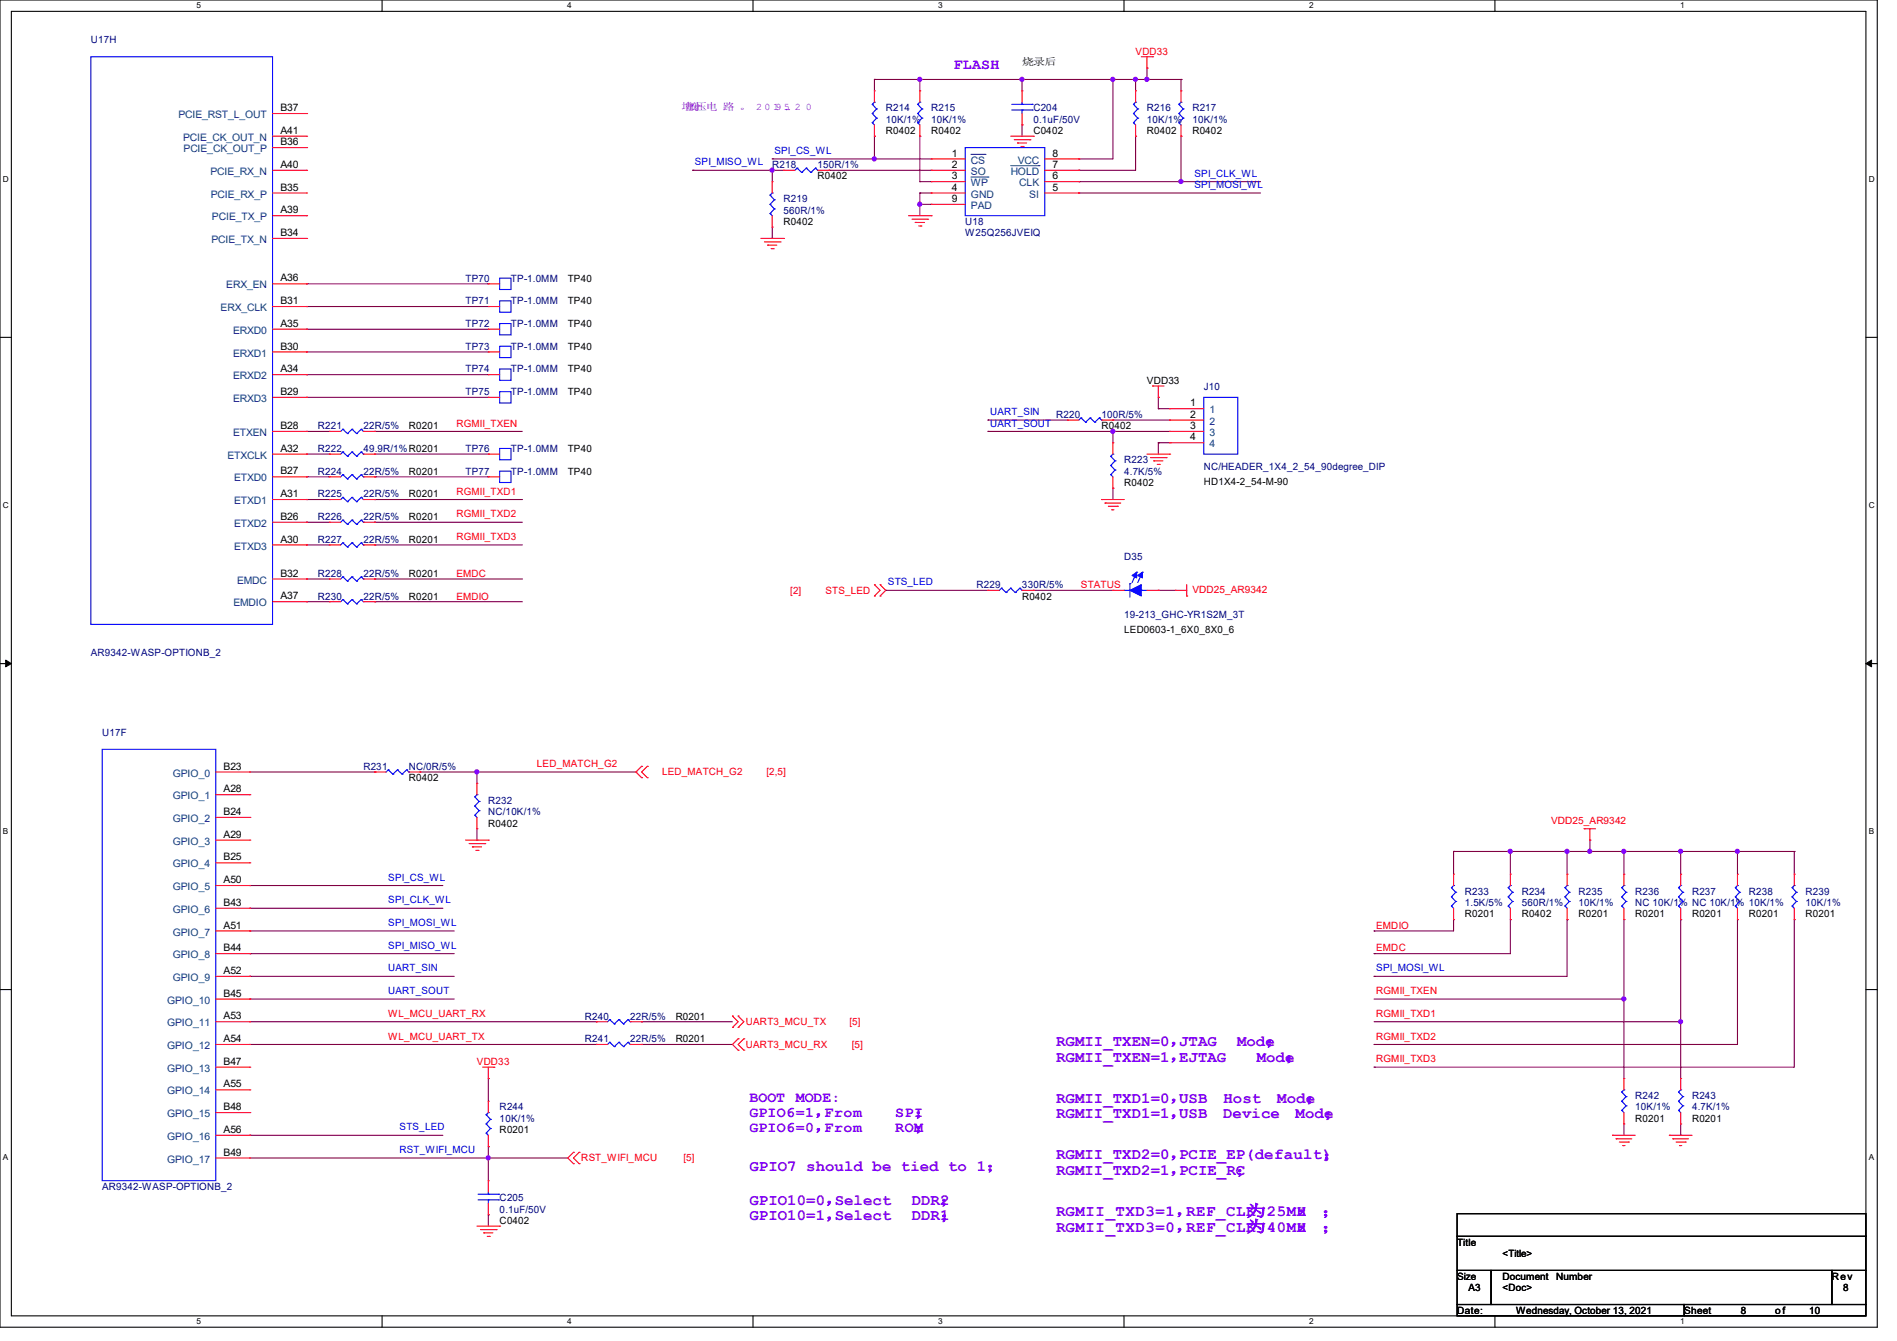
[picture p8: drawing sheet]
<svg xmlns="http://www.w3.org/2000/svg" width="297mm" height="210mm" viewBox="0 0 297 210" stroke-linecap="round" stroke-linejoin="round" font-family="sans-serif">
<path d="M0 0h293.9v207.9h-293.9zM1.8 1.8h290.3v204.3h-290.3z" fill="none" stroke="#000" stroke-width=".17"/>
<g fill="#fff">
<path d="M30.8 .2h.7v1.4h-.7z"/>
<path d="M30.8 206.2h.7v1.4h-.7z"/>
</g>
<path d="M59.8 0v1.8M59.8 206.1v1.8" fill="none" stroke="#000" stroke-width=".17"/>
<g fill="#fff">
<path d="M88.8 .2h.7v1.4h-.7z"/>
<path d="M88.8 206.2h.7v1.4h-.7z"/>
</g>
<path d="M117.9 0v1.8M117.9 206.1v1.8" fill="none" stroke="#000" stroke-width=".17"/>
<g fill="#fff">
<path d="M146.9 .2h.7v1.4h-.7z"/>
<path d="M146.9 206.2h.7v1.4h-.7z"/>
</g>
<path d="M176 0v1.8M176 206.1v1.8" fill="none" stroke="#000" stroke-width=".17"/>
<g fill="#fff">
<path d="M205 .2h.7v1.4h-.7z"/>
<path d="M205 206.2h.7v1.4h-.7z"/>
</g>
<path d="M234.1 0v1.8M234.1 206.1v1.8" fill="none" stroke="#000" stroke-width=".17"/>
<g fill="#fff">
<path d="M263.1 .2h.6v1.4h-.6z"/>
<path d="M263.1 206.2h.6v1.4h-.6z"/>
<path d="M.5 27.3h.9v1.4h-.9z"/>
<path d="M292.6 27.3h.9v1.4h-.9z"/>
<path d="M.5 78.4h.9v1.4h-.9z"/>
<path d="M292.6 78.4h.9v1.4h-.9z"/>
</g>
<path d="M0 52.8h1.8M292.1 52.8h1.8" fill="none" stroke="#000" stroke-width=".17"/>
<g fill="#fff">
<path d="M.5 129.5h.8v1.4h-.8z"/>
<path d="M292.6 129.5h.8v1.4h-.8z"/>
</g>
<path d="M0 103.9h1.8M292.1 103.9h1.8" fill="none" stroke="#000" stroke-width=".17"/>
<path d="M.9 103.4l.9 .5-.9 .5zM292.1 103.9l.9-.5v1z" fill="#000" stroke="#000" stroke-width=".16"/>
<g fill="#fff">
<path d="M.5 180.5h.8v1.4h-.8z"/>
<path d="M292.6 180.5h.8v1.4h-.8z"/>
</g>
<path d="M0 155h1.8M292.1 155h1.8M228.1 190.1h64v3.5h-64zM228.1 193.6h64v5.4h-64zM228.1 199h5.4v5.3h-5.4zM233.5 199h53.3v5.3h-53.3zM286.8 199h5.3v5.3h-5.3zM228.1 204.3h35.6v1.8h-35.6zM263.7 204.3h28.4v1.8h-28.4z" fill="none" stroke="#000" stroke-width=".17"/>
<g fill="none" stroke="#800040" stroke-width=".17">
<path d="M136.9 12.4h.1M136.9 12.4h48M136.9 12.4v1.8M144 12.4h.1M144 12.4v1.8M160 12.4h.1M160 19.6h.1M160 12.4v1.8M160 19.6v1.7M174.2 12.4h.1M174.2 12.4v12.5h-5.3M177.8 12.4h.1"/>
<path d="M177.8 12.4v1.8M179.6 10.7h.1M179.6 10.7v1.7M184.9 12.4h.1M184.9 12.4v1.8M108.5 26.7h.1M108.5 26.7h14.2M120.9 24.9h.1M120.9 26.7h.1M120.9 37.3h.1M120.9 24.9h24.9M120.9 26.7v1.7"/>
<path d="M120.9 35.6v1.7M129.8 26.7h.1M129.8 26.7h16M136.9 21.3h.1M136.9 24.9h.1M136.9 21.3v3.6M144 21.3h.1M144 32h.1M144 30.2h.1M144 28.4h.1M144 21.3v7.1M144 30.2v3.6"/>
<path d="M144 28.4h1.8M144 30.2h1.8M144 32h1.8M168.9 24.9h.1M168.9 26.7h.1M168.9 30.2h.1M168.9 28.4h.1M168.9 28.4h28.5M168.9 30.2h28.5M177.8 21.3h.1M177.8 21.3v5.4h-8.9M184.9 28.4h.1"/>
<path d="M184.9 21.3h.1M184.9 21.3v7.1M48 48h.1M48 51.6h.1M48 55.1h.1M48 58.7h.1M48 44.4h.1M48 48h28.5M48 51.6h28.5M48 55.1h28.5M48 58.7h28.5M48 44.4h28.5"/>
<path d="M48 67.6h.1M48 74.7h.1M48 78.2h.1M48 62.2h.1M48 71.1h.1M48 67.6h3.6M48 71.1h3.6M48 74.7h3.6M48 78.2h3.6M48 62.2h28.5M58.7 71.1h.1M58.7 78.2h.1"/>
<path d="M58.7 74.7h.1M58.7 67.6h.1M58.7 67.6h23.1M58.7 71.1h17.8M58.7 74.7h17.8M58.7 78.2h23.1M154.7 65.8h.1M154.7 67.6h.1M154.7 67.6h28.4M154.7 65.8h12.4M174.2 67.6h.1M174.2 65.8h.1"/>
<path d="M174.2 76.5h.1M174.2 65.8h8.9M174.2 67.6v1.7M174.2 76.5v1.7M181.4 69.3h.1M181.4 64h.1M181.4 62.2h.1M181.4 62.2v1.8M181.4 69.3v1.8M181.4 64h1.7M181.4 69.3h1.7M48 81.8h.1"/>
<path d="M48 85.3h.1M48 90.7h.1M48 94.2h.1M48 81.8h3.6M48 85.3h3.6M48 90.7h3.6M48 94.2h3.6M58.7 81.8h.1M58.7 85.3h.1M58.7 90.7h.1M58.7 94.2h.1M58.7 81.8h23.1"/>
<path d="M58.7 85.3h23.1M58.7 90.7h23.1M58.7 94.2h23.1M138.7 92.5h.1M138.7 92.5h16M161.8 92.5h.1M161.8 92.5h12.4M181.4 92.5h.1M181.4 92.5h2.6M39.1 138.7h.1M39.1 138.7h30.2M39.1 120.9h19.6"/>
<path d="M58.7 120.9h.1M65.8 120.9h33.8M74.7 120.9h.1M74.7 131.6h.1M74.7 120.9v1.8M74.7 129.8v1.8M99.6 120.9h.1M227.6 133.3h.1M227.6 133.3h53.3M227.6 133.3v3.6M236.5 133.3h.1M236.5 133.3v3.6"/>
<path d="M245.4 133.3h.1M245.4 133.3v3.6M248.9 131.6h.1M248.9 133.3h.1M248.9 131.6v1.7M254.3 133.3h.1M254.3 133.3v3.6M263.1 133.3h.1M263.1 133.3v3.6M272 133.3h.1M272 133.3v3.6M280.9 133.3h.1"/>
<path d="M280.9 133.3v3.6M39.1 145.8h.1M39.1 142.2h.1M39.1 152.9h.1M39.1 149.4h.1M39.1 156.5h.1M39.1 145.8h32M39.1 142.2h30.2M39.1 152.9h32M39.1 149.4h32M39.1 156.5h32M215.1 152.9h.1"/>
<path d="M215.1 149.4h.1M215.1 145.8h.1M215.1 156.5h39.2M227.6 144h.1M227.6 144v1.8h-12.5M236.5 144h.1M236.5 144v5.4h-21.4M245.4 144h.1M245.4 144v8.9h-30.3M254.3 144h.1M254.3 156.5h.1M254.3 144v24.9"/>
<path d="M263.1 144h.1M263.1 144v24.9M272 144h.1M272 144v19.6h-56.9M280.9 144h.1M280.9 144v23.1h-65.8M39.1 177.8h.1M39.1 177.8h30.2M39.1 163.6h54.2M39.1 160h54.2M76.5 179.6h.1M76.5 168.9h.1"/>
<path d="M76.5 168.9v3.6M76.5 179.6v5.3M93.3 160h.1M93.3 163.6h.1M100.5 160h.1M100.5 163.6h.1M100.5 163.6h14.2M100.5 160h14.2M215.1 163.6h.1M215.1 167.1h.1M215.1 160h48M254.3 177.8h.1"/>
<path d="M254.3 176v1.8M263.1 160h.1M263.1 177.8h.1M263.1 176v1.8M39.1 181.4h49.8M76.5 190.2h.1M76.5 181.4h.1M76.5 190.2v1.8"/>
</g>
<g fill="#f0f" stroke="#f0f" stroke-width=".17">
<circle cx="160" cy="12.4" r=".32"/>
<circle cx="144" cy="12.4" r=".32"/>
<circle cx="174.2" cy="12.4" r=".32"/>
<circle cx="177.8" cy="12.4" r=".32"/>
<circle cx="184.9" cy="28.4" r=".32"/>
<circle cx="136.9" cy="24.9" r=".32"/>
<circle cx="248.9" cy="133.3" r=".32"/>
<circle cx="263.1" cy="160" r=".32"/>
<circle cx="272" cy="133.3" r=".32"/>
<circle cx="254.2" cy="156.4" r=".32"/>
<circle cx="174.2" cy="67.5" r=".32"/>
<circle cx="144" cy="32" r=".32"/>
<circle cx="120.9" cy="26.6" r=".32"/>
<circle cx="245.3" cy="133.3" r=".32"/>
<circle cx="236.5" cy="133.3" r=".32"/>
<circle cx="263.1" cy="133.3" r=".32"/>
<circle cx="254.2" cy="133.3" r=".32"/>
<circle cx="76.4" cy="181.3" r=".32"/>
<circle cx="179.6" cy="12.4" r=".32"/>
<circle cx="74.7" cy="120.9" r=".32"/>
</g>
<g fill="none" stroke="#f00" stroke-width=".17">
<path d="M42.7 17.8h5.3M48 17.8h.1M136.9 14.2h.1M136.9 14.2v1.8M136.9 19.6v1.7M144 14.2h.1M144 14.2v1.8M144 19.6v1.7M160 14.2h.1M160 19.6h.1M160 14.2v1.8M160 17.8v1.8"/>
<path d="M177.8 14.2h.1M177.8 14.2v1.8M177.8 19.6v1.7M178.7 8.9h1.8M179.6 10.7h.1M179.6 8.9v1.8M180.5 8.9h.1M184.9 14.2h.1M184.9 14.2v1.8M184.9 19.6v1.7M42.7 21.3h5.3M42.7 33.8h5.3"/>
<path d="M42.7 37.3h5.3M42.7 26.7h5.3M42.7 30.2h5.3M42.7 23.1h5.3M48 21.3h.1M48 33.8h.1M48 37.3h.1M48 26.7h.1M48 30.2h.1M48 23.1h.1M119.1 37.3h3.6M119.7 37.9h2.4"/>
<path d="M120.2 38.4h.1M120.2 38.4h1.4M120.7 38.9h.4M120.9 35.6h.1M120.9 28.4h.1M120.9 28.4v1.8M120.9 33.8v1.8M121.1 38.9h.1M122.1 37.9h.1M122.7 37.3h.1M122.7 26.7h.1M122.7 26.7h1.8"/>
<path d="M128 26.7h1.8M129.8 26.7h.1M136.9 21.3h.1M142.2 33.8h3.6M142.8 34.3h2.4M143.3 34.8h.1M143.3 34.8h1.4M143.8 35.4h.4M144 21.3h.1M144.2 35.4h.1M145.2 34.3h.1M145.8 33.8h.1"/>
<path d="M145.8 24.9h.1M145.8 26.7h.1M145.8 28.4h.1M145.8 30.2h.1M145.8 32h.1M145.8 24.9h5.3M145.8 26.7h5.3M145.8 28.4h5.3M145.8 30.2h5.3M145.8 32h5.3M158.2 21.3h3.6M158.8 21.9h2.4"/>
<path d="M159.3 22.4h.1M159.3 22.4h1.4M159.9 22.9h.3M160.2 22.9h.1M161.2 21.9h.1M161.8 21.3h.1M163.6 24.9h5.3M163.6 26.7h5.3M163.6 28.4h5.3M163.6 30.2h5.3M168.9 28.4h.1M168.9 26.7h.1"/>
<path d="M168.9 30.2h.1M168.9 24.9h.1M177.8 21.3h.1M184.9 21.3h.1M42.7 51.6h5.3M42.7 44.4h5.3M42.7 48h5.3M42.7 55.1h5.3M42.7 58.7h5.3M48 44.4h.1M48 48h.1M48 51.6h.1"/>
<path d="M48 55.1h.1M48 58.7h.1M76.5 51.6h.1M76.5 58.7h.1M76.5 44.4h.1M76.5 55.1h.1M76.5 48h.1M76.5 51.6h1.7M76.5 44.4h1.7M76.5 48h1.7M76.5 55.1h1.7M76.5 58.7h1.7"/>
<path d="M42.7 71.1h5.3M42.7 78.2h5.3M42.7 67.6h5.3M42.7 74.7h5.3M42.7 62.2h5.3M48 67.6h.1M48 62.2h.1M48 74.7h.1M48 78.2h.1M48 71.1h.1M51.6 67.6h.1M51.6 74.7h.1"/>
<path d="M51.6 78.2h.1M51.6 71.1h.1M51.6 71.1h1.7M51.6 78.2h1.7M51.6 67.6h1.7M51.6 74.7h1.7M56.9 71.1h1.8M56.9 78.2h1.8M56.9 67.6h1.8M56.9 74.7h1.8M58.7 67.6h.1M58.7 74.7h.1"/>
<path d="M58.7 78.2h.1M58.7 71.1h.1M76.5 62.2h.1M76.5 71.1h.1M76.5 74.7h.1M76.5 71.1h1.7M76.5 74.7h1.7M76.5 62.2h1.7M167.1 65.8h.1M167.1 65.8h1.8M172.5 78.2h.1M172.5 78.2h3.5"/>
<path d="M172.5 65.8h1.7M173 78.8h.1M173 78.8h2.5M173.5 79.3h1.5M174.1 79.8h.1M174.1 79.8h.3M174.2 65.8h.1M174.2 76.5h.1M174.2 69.3h.1M174.2 69.3v1.8M174.2 74.7v1.8M175 79.3h.1"/>
<path d="M179.6 71.1h3.5M180.1 71.7h2.5M180.5 60.5h.1M180.5 60.5h1.7M180.6 72.2h.1M180.6 72.2h1.5M181.2 72.7h.3M181.4 62.2h.1M181.4 60.5v1.7M181.5 72.7h.1M182.6 71.7h.1M183.1 71.1h.1"/>
<path d="M183.1 64h.1M183.1 65.8h.1M183.1 67.6h.1M183.1 69.3h.1M183.1 65.8h5.4M183.1 67.6h5.4M183.1 64h5.4M183.1 69.3h5.4M42.7 85.3h5.3M42.7 81.8h5.3M42.7 90.7h5.3M42.7 94.2h5.3"/>
<path d="M48 85.3h.1M48 81.8h.1M48 90.7h.1M48 94.2h.1M51.6 81.8h.1M51.6 94.2h.1M51.6 90.7h.1M51.6 85.3h.1M51.6 85.3h1.7M51.6 81.8h1.7M51.6 90.7h1.7M51.6 94.2h1.7"/>
<path d="M56.9 85.3h1.8M56.9 81.8h1.8M56.9 90.7h1.8M56.9 94.2h1.8M58.7 81.8h.1M58.7 94.2h.1M58.7 90.7h.1M58.7 85.3h.1M136.9 91.6h.1M136.9 93.3h.1M136.9 91.6l.9 .9-.9 .8M137.8 93.3h.1"/>
<path d="M137.8 91.6h.1M137.8 91.6l.9 .9-.9 .8M154.7 92.5h.1M154.7 92.5h1.8M160 92.5h1.8M161.8 92.5h.1M174.2 92.5h.1M174.2 92.5h1.8M179.6 92.5h1.8M181.4 92.5h.1M184 92.5h.1M184 92.5h1.8"/>
<path d="M185.8 93.3h.1M185.8 91.6v1.7M33.8 131.6h5.3M33.8 120.9h5.3M33.8 124.5h5.3M33.8 128h5.3M33.8 135.1h5.3M33.8 138.7h5.3M39.1 120.9h.1M39.1 124.5h.1M39.1 128h.1M39.1 131.6h.1"/>
<path d="M39.1 135.1h.1M39.1 138.7h.1M58.7 120.9h.1M58.7 120.9h1.8M64 120.9h1.8M65.8 120.9h.1M72.9 131.6h3.6M73.4 132.1h2.5M74 132.6h.1M74 132.6h1.4M74.5 133.2h.3M74.7 129.8h.1"/>
<path d="M74.7 122.7h.1M74.7 122.7v1.8M74.7 128v1.8M74.8 133.2h.1M75.9 132.1h.1M76.5 131.6h.1M100.5 121.8h.1M100.5 120h.1M100.5 120l-.9 .9 .9 .9M101.3 120h.1M101.3 121.8h.1M101.3 120l-.8 .9 .8 .9"/>
<path d="M227.6 136.9h.1M227.6 136.9v1.8M236.5 136.9h.1M236.5 136.9v1.8M245.4 136.9h.1M245.4 136.9v1.8M248 129.8h.1M248 129.8h1.8M248.9 131.6h.1M248.9 129.8v1.8M254.3 136.9h.1M254.3 136.9v1.8"/>
<path d="M263.1 136.9h.1M263.1 136.9v1.8M272 136.9h.1M272 136.9v1.8M280.9 136.9h.1M280.9 136.9v1.8M33.8 142.2h5.3M33.8 145.8h5.3M33.8 149.4h5.3M33.8 152.9h5.3M33.8 156.5h5.3M39.1 142.2h.1"/>
<path d="M39.1 145.8h.1M39.1 149.4h.1M39.1 152.9h.1M39.1 156.5h.1M114.7 159.1h.1M114.7 159.1l.9 .9-.9 .9M115.6 159.1h.1M115.6 159.1l.9 .9-.9 .9M227.6 144h.1M227.6 142.2v1.8M236.5 144h.1M236.5 142.2v1.8"/>
<path d="M245.4 144h.1M245.4 142.2v1.8M254.3 144h.1M254.3 142.2v1.8M263.1 144h.1M263.1 142.2v1.8M272 144h.1M272 142.2v1.8M280.9 144h.1M280.9 142.2v1.8M33.8 177.8h5.3M33.8 167.1h5.3"/>
<path d="M33.8 160h5.3M33.8 163.6h5.3M33.8 170.7h5.3M33.8 174.2h5.3M39.1 160h.1M39.1 163.6h.1M39.1 167.1h.1M39.1 170.7h.1M39.1 174.2h.1M39.1 177.8h.1M75.6 167.1h1.7M76.5 168.9h.1"/>
<path d="M76.5 179.6h.1M76.5 172.5h.1M76.5 167.1v1.8M76.5 172.5v1.7M76.5 177.8v1.8M77.3 167.1h.1M93.3 160h.1M93.3 163.6h.1M93.3 160h1.8M93.3 163.6h1.8M98.7 160h1.8M98.7 163.6h1.8"/>
<path d="M100.5 160h.1M100.5 163.6h.1M114.7 160.9h.1M115.6 160.9h.1M115.6 162.7h.1M115.6 164.5h.1M115.6 162.7l-.9 .9 .9 .9M116.5 164.5h.1M116.5 162.7h.1M116.5 162.7l-.9 .9 .9 .9M252.5 177.8h.1M252.5 177.8h3.5"/>
<path d="M253 178.4h.1M253 178.4h2.5M253.5 178.9h1.5M254.1 179.4h.1M254.1 179.4h.3M254.3 176h.1M254.3 168.9h.1M254.3 168.9v1.8M254.3 174.2v1.8M255 178.9h.1M261.4 177.8h.1M261.4 177.8h3.5"/>
<path d="M261.9 178.4h.1M261.9 178.4h2.5M262.4 178.9h1.5M263 179.4h.1M263 179.4h.3M263.1 176h.1M263.1 168.9h.1M263.1 168.9v1.8M263.1 174.2v1.8M263.9 178.9h.1M33.8 181.4h5.3M39.1 181.4h.1"/>
<path d="M74.7 192h3.5M75.2 192.6h2.5M75.7 193.1h.1M75.7 193.1h1.5M76.3 193.6h.3M76.5 184.9h.1M76.5 190.2h.1M76.5 184.9v1.8M76.5 188.5v1.7M76.6 193.6h.1M77.7 192.6h.1M78.2 192h.1"/>
<path d="M89.8 180.5h.1M89.8 182.2h.1M89.8 180.5l-.9 .9 .9 .8M90.7 182.2h.1M90.7 180.5h.1M90.7 180.5l-.9 .9 .9 .8"/>
</g>
<g fill="none" stroke="#00f" stroke-width=".17">
<path d="M14.2 8.9h28.5v88.9h-28.5zM136.6 19.2h.1M136.6 17.8h.1M136.6 16.3h.1M136.6 19.2l.3 .4M136.6 17.8l.6 .7M136.6 16.3l.6 .8M136.9 16h.1M136.9 16l-.3 .3M137.2 18.5h.1M137.2 17.1h.1M137.2 18.5l-.6 .7"/>
<path d="M137.2 17.1l-.6 .7M143.7 19.2h.1M143.7 17.8h.1M143.7 16.3h.1M143.7 19.2l.3 .4M143.7 17.8l.7 .7M143.7 16.3l.7 .8M144 16h.1M144 16l-.3 .3M144.4 18.5h.1M144.4 17.1h.1M144.4 18.5l-.7 .7"/>
<path d="M144.4 17.1l-.7 .7M158.4 17.2h3.2M158.4 16.3h3.2M160 16.3h.1M160 17.2h.1M160 16v.3M160 17.2v.6M161.6 17.2h.1M161.6 16.3h.1M177.5 19.2h.1M177.5 17.8h.1M177.5 16.3h.1"/>
<path d="M177.5 19.2l.3 .4M177.5 17.8l.6 .7M177.5 16.3l.6 .8M177.8 16h.1M177.8 16l-.3 .3M178.1 18.5h.1M178.1 17.1h.1M178.1 18.5l-.6 .7M178.1 17.1l-.6 .7M184.6 19.2h.1M184.6 17.8h.1M184.6 16.3h.1"/>
<path d="M184.6 19.2l.3 .4M184.6 17.8l.7 .7M184.6 16.3l.7 .8M184.9 16h.1M184.9 16l-.3 .3M185.3 18.5h.1M185.3 17.1h.1M185.3 18.5l-.7 .7M185.3 17.1l-.7 .7M120.6 33.4h.1M120.6 32h.1M120.6 30.6h.1"/>
<path d="M120.6 33.4l.3 .4M120.6 32l.6 .7M120.6 30.6l.6 .7M120.9 30.2h.1M120.9 30.2l-.3 .4M121.2 32.7h.1M121.2 31.3h.1M121.2 32.7l-.6 .7M121.2 31.3l-.6 .7M124.8 26.3h.1M124.8 26.3l-.3 .4M124.8 26.3l.7 .7"/>
<path d="M125.5 27h.1M126.2 26.3h.1M126.2 26.3l-.7 .7M126.2 26.3l.8 .7M127 27h.1M127.7 26.3h.1M127.7 26.3l-.7 .7M127.7 26.3l.3 .4M128 26.7h.1M151.1 23.1h12.5v10.7h-12.5zM78.2 50.7h1.8v1.8h-1.8zM78.2 57.8h1.8v1.8h-1.8z"/>
<path d="M78.2 43.6h1.8v1.7h-1.8zM78.2 54.2h1.8v1.8h-1.8zM78.2 47.1h1.8v1.8h-1.8zM53.7 67.2h.1M53.7 74.3h.1M53.7 77.9h.1M53.7 70.8h.1M53.7 67.2l-.4 .4M53.7 67.2l.7 .7M53.7 74.3l-.4 .4M53.7 74.3l.7 .7M53.7 77.9l-.4 .3"/>
<path d="M53.7 77.9l.7 .7M53.7 70.8l-.4 .3M53.7 70.8l.7 .7M54.4 67.9h.1M54.4 75h.1M54.4 78.6h.1M54.4 71.5h.1M55.1 67.2h.1M55.1 74.3h.1M55.1 77.9h.1M55.1 70.8h.1M55.1 67.2l-.7 .7"/>
<path d="M55.1 67.2l.7 .7M55.1 74.3l-.7 .7M55.1 74.3l.7 .7M55.1 77.9l-.7 .7M55.1 77.9l.7 .7M55.1 70.8l-.7 .7M55.1 70.8l.7 .7M55.8 67.9h.1M55.8 75h.1M55.8 78.6h.1M55.8 71.5h.1M56.6 67.2h.1"/>
<path d="M56.6 74.3h.1M56.6 77.9h.1M56.6 70.8h.1M56.6 67.2l-.8 .7M56.6 67.2l.3 .4M56.6 74.3l-.8 .7M56.6 74.3l.3 .4M56.6 77.9l-.8 .7M56.6 77.9l.3 .3M56.6 70.8l-.8 .7M56.6 70.8l.3 .3M56.9 67.6h.1"/>
<path d="M56.9 74.7h.1M56.9 78.2h.1M56.9 71.1h.1M78.2 61.3h1.8v1.8h-1.8zM78.2 70.2h1.8v1.8h-1.8zM78.2 73.8h1.8v1.8h-1.8zM169.2 65.4h.1M169.2 65.4l-.3 .4M169.2 65.4l.8 .7M170 66.1h.1M170.7 65.4h.1M170.7 65.4l-.7 .7"/>
<path d="M170.7 65.4l.7 .7M171.4 66.1h.1M172.1 65.4h.1M172.1 65.4l-.7 .7M172.1 65.4l.4 .4M172.5 65.8h.1M173.9 74.3h.1M173.9 72.9h.1M173.9 71.5h.1M173.9 74.3l.3 .4M173.9 72.9l.7 .7M173.9 71.5l.7 .7"/>
<path d="M174.2 71.1h.1M174.2 71.1l-.3 .4M174.6 73.6h.1M174.6 72.2h.1M174.6 73.6l-.7 .7M174.6 72.2l-.7 .7M188.5 62.2h5.3v8.9h-5.3zM53.7 81.4h.1M53.7 93.9h.1M53.7 90.3h.1M53.7 85h.1M53.7 81.4l-.4 .4"/>
<path d="M53.7 81.4l.7 .7M53.7 93.9l-.4 .3M53.7 93.9l.7 .7M53.7 90.3l-.4 .4M53.7 90.3l.7 .7M53.7 85l-.4 .3M53.7 85l.7 .7M54.4 82.1h.1M54.4 94.6h.1M54.4 91h.1M54.4 85.7h.1M55.1 81.4h.1"/>
<path d="M55.1 93.9h.1M55.1 90.3h.1M55.1 85h.1M55.1 81.4l-.7 .7M55.1 81.4l.7 .7M55.1 93.9l-.7 .7M55.1 93.9l.7 .7M55.1 90.3l-.7 .7M55.1 90.3l.7 .7M55.1 85l-.7 .7M55.1 85l.7 .7M55.8 82.1h.1"/>
<path d="M55.8 94.6h.1M55.8 91h.1M55.8 85.7h.1M56.6 81.4h.1M56.6 93.9h.1M56.6 90.3h.1M56.6 85h.1M56.6 81.4l-.8 .7M56.6 81.4l.3 .4M56.6 93.9l-.8 .7M56.6 93.9l.3 .3M56.6 90.3l-.8 .7"/>
<path d="M56.6 90.3l.3 .4M56.6 85l-.8 .7M56.6 85l.3 .3M56.9 81.8h.1M56.9 94.2h.1M56.9 90.7h.1M56.9 85.3h.1M156.8 92.1h.1M156.8 92.1l-.3 .4M156.8 92.1l.7 .7M157.5 92.8h.1M158.2 92.1h.1"/>
<path d="M158.2 92.1l-.7 .7M158.2 92.1l.8 .7M159 92.8h.1M159.7 92.1h.1M159.7 92.1l-.7 .7M159.7 92.1l.3 .4M160 92.5h.1M176 92.5h.1M176 92.5h.9M176.9 91.4h.1M176.9 91.4v2.1M178 89.6h.1"/>
<path d="M178 89.6l-.8 1.6M178.7 92.5h.1M178.7 92.5h.9M178.9 89.6h.1M178.9 89.6l-.8 1.6M16 117.3h17.8v67.6h-17.8zM60.8 120.6h.1M60.8 120.6l-.3 .3M60.8 120.6l.7 .6M61.5 121.2h.1M62.2 120.6h.1M62.2 120.6l-.7 .6"/>
<path d="M62.2 120.6l.7 .6M62.9 121.2h.1M63.7 120.6h.1M63.7 120.6l-.8 .6M63.7 120.6l.3 .3M64 120.9h.1M74.3 127.7h.1M74.3 126.2h.1M74.3 124.8h.1M74.3 127.7l.4 .3M74.3 126.2l.7 .8M74.3 124.8l.7 .7"/>
<path d="M74.7 124.5h.1M74.7 124.5l-.4 .3M75 127h.1M75 125.5h.1M75 127l-.7 .7M75 125.5l-.7 .7M227.2 139h.1M227.2 139l.7 .7M227.6 138.7h.1M227.6 138.7l-.4 .3M227.9 139.7h.1M227.9 139.7l-.7 .8"/>
<path d="M236.1 139h.1M236.1 139l.7 .7M236.5 138.7h.1M236.5 138.7l-.4 .3M236.8 139.7h.1M236.8 139.7l-.7 .8M245 139h.1M245 139l.7 .7M245.4 138.7h.1M245.4 138.7l-.4 .3M245.7 139.7h.1M245.7 139.7l-.7 .8"/>
<path d="M253.9 139h.1M253.9 139l.7 .7M254.3 138.7h.1M254.3 138.7l-.4 .3M254.6 139.7h.1M254.6 139.7l-.7 .8M262.8 139h.1M262.8 139l.7 .7M263.1 138.7h.1M263.1 138.7l-.3 .3M263.5 139.7h.1M263.5 139.7l-.7 .8"/>
<path d="M271.7 139h.1M271.7 139l.7 .7M272 138.7h.1M272 138.7l-.3 .3M272.4 139.7h.1M272.4 139.7l-.7 .8M280.6 139h.1M280.6 139l.7 .7M280.9 138.7h.1M280.9 138.7l-.3 .3M281.3 139.7h.1M281.3 139.7l-.7 .8"/>
<path d="M95.5 159.7h.1M95.5 159.7l-.4 .3M95.5 159.7l.7 .7M96.9 159.7h.1M96.9 159.7l-.7 .7M96.9 159.7l.7 .7M98.3 159.7h.1M98.3 159.7l-.7 .7M98.3 159.7l.4 .3M227.2 141.9h.1M227.2 140.5h.1M227.2 141.9l.4 .3"/>
<path d="M227.2 140.5l.7 .7M227.9 141.2h.1M227.9 141.2l-.7 .7M236.1 141.9h.1M236.1 140.5h.1M236.1 141.9l.4 .3M236.1 140.5l.7 .7M236.8 141.2h.1M236.8 141.2l-.7 .7M245 141.9h.1M245 140.5h.1M245 141.9l.4 .3"/>
<path d="M245 140.5l.7 .7M245.7 141.2h.1M245.7 141.2l-.7 .7M253.9 141.9h.1M253.9 140.5h.1M253.9 141.9l.4 .3M253.9 140.5l.7 .7M254.6 141.2h.1M254.6 141.2l-.7 .7M262.8 141.9h.1M262.8 140.5h.1M262.8 141.9l.3 .3"/>
<path d="M262.8 140.5l.7 .7M263.5 141.2h.1M263.5 141.2l-.7 .7M271.7 141.9h.1M271.7 140.5h.1M271.7 141.9l.3 .3M271.7 140.5l.7 .7M272.4 141.2h.1M272.4 141.2l-.7 .7M280.6 141.9h.1M280.6 140.5h.1M280.6 141.9l.3 .3"/>
<path d="M280.6 140.5l.7 .7M281.3 141.2h.1M281.3 141.2l-.7 .7M76.1 177.5h.1M76.1 176h.1M76.1 174.6h.1M76.1 177.5l.4 .3M76.1 176l.7 .7M76.1 174.6l.7 .7M76.5 174.2h.1M76.5 174.2l-.4 .4M76.8 176.7h.1"/>
<path d="M76.8 175.3h.1M76.8 176.7l-.7 .8M76.8 175.3l-.7 .7M95.5 163.2h.1M95.5 163.2l-.4 .4M95.5 163.2l.7 .7M96.2 160.4h.1M96.2 163.9h.1M96.9 163.2h.1M96.9 163.2l-.7 .7M96.9 163.2l.7 .7M97.6 160.4h.1"/>
<path d="M97.6 163.9h.1M98.3 163.2h.1M98.3 163.2l-.7 .7M98.3 163.2l.4 .4M98.7 160h.1M98.7 163.6h.1M253.9 173.9h.1M253.9 172.5h.1M253.9 171h.1M253.9 173.9l.4 .3M253.9 172.5l.7 .7M253.9 171l.7 .7"/>
<path d="M254.3 170.7h.1M254.3 170.7l-.4 .3M254.6 173.2h.1M254.6 171.7h.1M254.6 173.2l-.7 .7M254.6 171.7l-.7 .8M262.8 173.9h.1M262.8 172.5h.1M262.8 171h.1M262.8 173.9l.3 .3M262.8 172.5l.7 .7M262.8 171l.7 .7"/>
<path d="M263.1 170.7h.1M263.1 170.7l-.3 .3M263.5 173.2h.1M263.5 171.7h.1M263.5 173.2l-.7 .7M263.5 171.7l-.7 .8M74.8 187.9h3.3M74.8 187h3.3M76.5 187h.1M76.5 187.9h.1M76.5 186.7v.3M76.5 187.9v.6"/>
<path d="M78.1 187.9h.1M78.1 187h.1"/>
</g>
<path d="M152 24.2h2.2M152 27.7h2.7M154.2 24.2h.1M154.7 27.7h.1M158.2 26h4.5M162.7 26h.1" fill="none" stroke="#004080" stroke-width=".16"/>
<g fill="#00f" stroke="#00f" stroke-width=".17">
<path d="M176.9 92.5l1.8-.9v1.7z"/>
<path d="M177.2 90.1l.8-.5v.9z" fill-rule="evenodd"/>
<path d="M178.1 90.1l.8-.5v.9z" fill-rule="evenodd"/>
</g>
<g font-size="2.5" fill="#8000ff">
<text x="165.4" y="163.8">RGMII_TXEN=0，</text>
<text x="165.4" y="166.2">RGMII_TXEN=1，</text>
<text x="184.6" y="163.8">JTAG</text>
<text x="184.6" y="166.2">EJTAG</text>
<text x="193.7" y="163.8">Mode</text>
<text x="196.8" y="166.2">Mode</text>
<text x="198.1" y="163.8">；</text>
<text x="201.2" y="166.2">；</text>
<text x="165.4" y="172.7">RGMII_TXD1=0，</text>
<text x="184.6" y="172.7">USB</text>
<text x="191.6" y="172.7">Host</text>
<text x="200" y="172.7">Mode</text>
<text x="204.4" y="172.7">；</text>
<text x="165.4" y="175.1">RGMII_TXD1=1，</text>
<text x="184.6" y="175.1">USB</text>
<text x="191.5" y="175.1">Device</text>
<text x="202.9" y="175.1">Mode</text>
<text x="207.3" y="175.1">；</text>
<text x="117.3" y="183.3">GPIO7 should be tied to 1；</text>
<text x="165.4" y="181.6">RGMII_TXD2=0，</text>
<text x="165.4" y="184">RGMII_TXD2=1，</text>
<text x="184.6" y="181.6">PCIE_EP(default)</text>
<text x="184.6" y="184">PCIE_RC</text>
<text x="193.5" y="184">；</text>
<text x="207.1" y="181.6">；</text>
<text x="117.3" y="188.7">GPIO10=0，</text>
<text x="117.3" y="191.1">GPIO10=1，</text>
<text x="130.7" y="188.7">Select</text>
<text x="130.7" y="191.1">Select</text>
<text x="142.7" y="188.7">DDR2</text>
<text x="142.7" y="191.1">DDR1</text>
<text x="147.2" y="188.7">；</text>
<text x="147.2" y="191.1">；</text>
<text x="165.4" y="190.5">RGMII_TXD3=1，</text>
<text x="185.7" y="190.5">REF_CLK</text>
<text x="195.2" y="190.5">为25MH</text>
<text x="203.1" y="190.5">z</text>
<text x="207" y="190.5">；</text>
<text x="165.4" y="192.9">RGMII_TXD3=0，</text>
<text x="185.7" y="192.9">REF_CLK</text>
<text x="195.2" y="192.9">为40MH</text>
<text x="203.1" y="192.9">z</text>
<text x="207" y="192.9">；</text>
</g>
<g font-size="2.3" fill="#8000ff">
<text x="149.4" y="10.8">FLASH</text>
<text x="117.3" y="172.6">BOOT</text>
<text x="124.6" y="172.6">MODE:</text>
<text x="117.3" y="174.9">GPIO6=1，</text>
<text x="117.3" y="177.2">GPIO6=0，</text>
<text x="129.1" y="174.9">From</text>
<text x="129.1" y="177.2">From</text>
<text x="140.2" y="174.9">SPI</text>
<text x="140.2" y="177.2">ROM</text>
<text x="143.2" y="174.9">；</text>
<text x="143.2" y="177.3">；</text>
</g>
<g font-size="1.6" fill="#000080">
<text x="14.2" y="6.8">U17H</text>
<text x="138.7" y="17.4">R214</text>
<text x="145.8" y="17.4">R215</text>
<text x="161.8" y="17.4">C204</text>
<text x="179.6" y="17.4">R216</text>
<text x="186.7" y="17.4">R217</text>
<text x="138.7" y="19.2">10K/1%</text>
<text x="145.8" y="19.2">10K/1%</text>
<text x="161.8" y="19.2">0.1uF/50V</text>
<text x="179.6" y="19.2">10K/1%</text>
<text x="186.7" y="19.2">10K/1%</text>
<text x="120.9" y="26.3">R218</text>
<text x="128" y="26.3">150R/1%</text>
<text x="122.7" y="31.7">R219</text>
<text x="122.7" y="33.4">560R/1%</text>
<text x="151.1" y="35.2">U18</text>
<text x="151.1" y="37">W25Q256JVEIQ</text>
<text x="72.9" y="44.1">TP70</text>
<text x="72.9" y="47.7">TP71</text>
<text x="80" y="44.1">TP-1.0MM</text>
<text x="80" y="47.7">TP-1.0MM</text>
<text x="72.9" y="51.2">TP72</text>
<text x="80" y="51.2">TP-1.0MM</text>
<text x="72.9" y="58.3">TP74</text>
<text x="72.9" y="54.8">TP73</text>
<text x="80" y="58.3">TP-1.0MM</text>
<text x="80" y="54.8">TP-1.0MM</text>
<text x="72.9" y="61.9">TP75</text>
<text x="80" y="61.9">TP-1.0MM</text>
<text x="165.4" y="65.4">R220</text>
<text x="172.5" y="65.4">100R/5%</text>
<text x="188.5" y="61">J10</text>
<text x="49.8" y="67.2">R221</text>
<text x="49.8" y="70.8">R222</text>
<text x="56.9" y="67.2">22R/5%</text>
<text x="56.9" y="70.8">49.9R/1%R0201</text>
<text x="72.9" y="70.8">TP76</text>
<text x="80" y="70.8">TP-1.0MM</text>
<text x="49.8" y="74.3">R224</text>
<text x="49.8" y="77.9">R225</text>
<text x="56.9" y="74.3">22R/5%</text>
<text x="56.9" y="77.9">22R/5%</text>
<text x="72.9" y="74.3">TP77</text>
<text x="80" y="74.3">TP-1.0MM</text>
<text x="176" y="72.6">R223</text>
<text x="176" y="74.3">4.7K/5%</text>
<text x="188.5" y="73.6">NC/HEADER_1X4_2_54_90degree_DIP</text>
<text x="49.8" y="81.4">R226</text>
<text x="56.9" y="81.4">22R/5%</text>
<text x="49.8" y="85">R227</text>
<text x="56.9" y="85">22R/5%</text>
<text x="176" y="87.7">D35</text>
<text x="49.8" y="93.9">R230</text>
<text x="49.8" y="90.3">R228</text>
<text x="56.9" y="93.9">22R/5%</text>
<text x="56.9" y="90.3">22R/5%</text>
<text x="152.9" y="92.1">R229</text>
<text x="160" y="92.1">330R/5%</text>
<text x="176" y="96.7">19-213_GHC-YR1S2M_3T</text>
<text x="14.2" y="102.8">AR9342-WASP-OPTIONB_2</text>
<text x="16" y="115.2">U17F</text>
<text x="56.9" y="120.6">R231</text>
<text x="64" y="120.6">NC/0R/5%</text>
<text x="76.5" y="125.9">R232</text>
<text x="76.5" y="127.7">NC/10K/1%</text>
<text x="229.4" y="140.1">R233</text>
<text x="229.4" y="141.9">1.5K/5%</text>
<text x="238.3" y="140.1">R234</text>
<text x="238.3" y="141.9">560R/1%</text>
<text x="247.1" y="140.1">R235</text>
<text x="247.1" y="141.9">10K/1%</text>
<text x="256" y="140.1">R236</text>
<text x="256" y="141.9">NC 10K/1% NC 10K/1% 10K/1%</text>
<text x="264.9" y="140.1">R237</text>
<text x="273.8" y="140.1">R238</text>
<text x="282.7" y="140.1">R239</text>
<text x="282.7" y="141.9">10K/1%</text>
<text x="91.6" y="159.7">R240</text>
<text x="98.7" y="159.7">22R/5%</text>
<text x="91.6" y="163.2">R241</text>
<text x="98.7" y="163.2">22R/5%</text>
<text x="78.2" y="173.9">R244</text>
<text x="256" y="172.1">R242</text>
<text x="256" y="173.9">10K/1%</text>
<text x="264.9" y="172.1">R243</text>
<text x="264.9" y="173.9">4.7K/1%</text>
<text x="78.2" y="175.7">10K/1%</text>
<text x="16" y="186.3">AR9342-WASP-OPTIONB_2</text>
<text x="78.2" y="188.1">C205</text>
<text x="78.2" y="189.9">0.1uF/50V</text>
</g>
<g font-size="1.6">
<text x="160" y="10.1">烧录后</text>
<text x="43.9" y="17.4">B37</text>
<text x="43.9" y="21">A41</text>
<text x="43.9" y="22.7">B36</text>
<text x="138.7" y="21">R0402</text>
<text x="145.8" y="21">R0402</text>
<text x="161.8" y="21">C0402</text>
<text x="179.6" y="21">R0402</text>
<text x="186.7" y="21">R0402</text>
<text x="43.9" y="26.3">A40</text>
<text x="43.9" y="29.8">B35</text>
<text x="128" y="28.1">R0402</text>
<text x="149" y="24.5">1</text>
<text x="149" y="26.3">2</text>
<text x="149" y="28.1">3</text>
<text x="149" y="29.8">4</text>
<text x="164.8" y="28.1">6</text>
<text x="164.8" y="26.3">7</text>
<text x="164.8" y="29.8">5</text>
<text x="164.8" y="24.5">8</text>
<text x="43.9" y="33.4">A39</text>
<text x="122.7" y="35.2">R0402</text>
<text x="149" y="31.6">9</text>
<text x="43.9" y="37">B34</text>
<text x="43.9" y="44.1">A36</text>
<text x="43.9" y="47.6">B31</text>
<text x="88.9" y="44.1">TP40</text>
<text x="88.9" y="47.7">TP40</text>
<text x="43.9" y="51.2">A35</text>
<text x="88.9" y="51.2">TP40</text>
<text x="43.9" y="54.7">B30</text>
<text x="43.9" y="58.3">A34</text>
<text x="88.9" y="58.3">TP40</text>
<text x="88.9" y="54.8">TP40</text>
<text x="43.9" y="61.8">B29</text>
<text x="88.9" y="61.9">TP40</text>
<text x="179.6" y="60.1">VDD33</text>
<text x="186.3" y="63.6">1</text>
<text x="186.3" y="65.4">2</text>
<text x="43.9" y="67.2">B28</text>
<text x="43.9" y="70.7">A32</text>
<text x="64" y="67.2">R0201</text>
<text x="88.9" y="70.8">TP40</text>
<text x="172.5" y="67.2">R0402</text>
<text x="186.3" y="67.2">3</text>
<text x="186.3" y="69">4</text>
<text x="43.9" y="74.3">B27</text>
<text x="43.9" y="77.9">A31</text>
<text x="64" y="74.3">R0201</text>
<text x="64" y="77.9">R0201</text>
<text x="88.9" y="74.3">TP40</text>
<text x="176" y="76.1">R0402</text>
<text x="188.5" y="75.9">HD1X4-2_54-M-90</text>
<text x="43.9" y="81.4">B26</text>
<text x="64" y="81.4">R0201</text>
<text x="43.9" y="85">A30</text>
<text x="64" y="85">R0201</text>
<text x="43.9" y="90.3">B32</text>
<text x="43.9" y="93.9">A37</text>
<text x="64" y="93.9">R0201</text>
<text x="64" y="90.3">R0201</text>
<text x="160" y="93.9">R0402</text>
<text x="176" y="99.1">LED0603-1_6X0_8X0_6</text>
<text x="35" y="120.5">B23</text>
<text x="35" y="124.1">A28</text>
<text x="64" y="122.3">R0402</text>
<text x="35" y="127.6">B24</text>
<text x="35" y="131.2">A29</text>
<text x="76.5" y="129.5">R0402</text>
<text x="35" y="134.7">B25</text>
<text x="35" y="138.3">A50</text>
<text x="35" y="141.9">B43</text>
<text x="229.4" y="143.7">R0201</text>
<text x="238.3" y="143.7">R0402</text>
<text x="247.1" y="143.7">R0201</text>
<text x="256" y="143.7">R0201</text>
<text x="264.9" y="143.7">R0201</text>
<text x="273.8" y="143.7">R0201</text>
<text x="282.7" y="143.7">R0201</text>
<text x="35" y="145.4">A51</text>
<text x="35" y="149">B44</text>
<text x="35" y="152.5">A52</text>
<text x="35" y="156.1">B45</text>
<text x="35" y="159.6">A53</text>
<text x="105.8" y="159.7">R0201</text>
<text x="35" y="163.2">A54</text>
<text x="35" y="166.8">B47</text>
<text x="105.8" y="163.2">R0201</text>
<text x="35" y="170.3">A55</text>
<text x="35" y="173.9">B48</text>
<text x="35" y="177.4">A56</text>
<text x="78.2" y="177.5">R0201</text>
<text x="256" y="175.7">R0201</text>
<text x="264.9" y="175.7">R0201</text>
<text x="35" y="181">B49</text>
<text x="78.2" y="191.7">C0402</text>
<text x="228.1" y="195.1">Title</text>
<text x="235.2" y="196.8">&lt;Title&gt;</text>
<text x="228.1" y="200.4">Size</text>
<text x="229.9" y="202.2">A3</text>
<text x="235.2" y="200.4">Document</text>
<text x="235.2" y="202.2">&lt;Doc&gt;</text>
<text x="243.7" y="200.4">Number</text>
<text x="286.8" y="200.4">Rev</text>
<text x="288.6" y="202.2">8</text>
<text x="228.1" y="205.7">Date:</text>
<text x="237.4" y="205.7">Wednesday, October 13, 2021</text>
<text x="263.7" y="205.7">Sheet</text>
<text x="272.6" y="205.7">8</text>
<text x="277.9" y="205.7">o f</text>
<text x="283.2" y="205.7">10</text>
</g>
<g font-size="1.6" fill="#f00">
<text x="177.8" y="8.6">VDD33</text>
<text x="71.5" y="66.8">RGMII_TXEN</text>
<text x="71.5" y="77.5">RGMII_TXD1</text>
<text x="71.5" y="81">RGMII_TXD2</text>
<text x="71.5" y="84.6">RGMII_TXD3</text>
<text x="71.5" y="90.3">EMDC</text>
<text x="71.5" y="93.9">EMDIO</text>
<text x="123.7" y="93">[2]</text>
<text x="129.2" y="93">STS_LED</text>
<text x="169.2" y="92.1">STATUS</text>
<text x="186.7" y="92.8">VDD25_AR9342</text>
<text x="84.1" y="120.1">LED_MATCH_G2</text>
<text x="103.7" y="121.5">LED_MATCH_G2</text>
<text x="120" y="121.5">[2,5]</text>
<text x="242.9" y="129.1">VDD25_AR9342</text>
<text x="215.5" y="149">EMDC</text>
<text x="215.5" y="145.5">EMDIO</text>
<text x="215.5" y="155.7">RGMII_TXEN</text>
<text x="60.8" y="159.3">WL_MCU_UART_RX</text>
<text x="116.8" y="160.6">UART3_MCU_TX</text>
<text x="133" y="160.6">[5]</text>
<text x="215.5" y="159.3">RGMII_TXD1</text>
<text x="60.8" y="162.8">WL_MCU_UART_TX</text>
<text x="74.7" y="166.8">VDD33</text>
<text x="116.8" y="164.1">UART3_MCU_RX</text>
<text x="133.4" y="164.1">[5]</text>
<text x="215.5" y="162.8">RGMII_TXD2</text>
<text x="215.5" y="166.4">RGMII_TXD3</text>
<text x="91" y="181.9">RST_WIFI_MCU</text>
<text x="107" y="181.9">[5]</text>
</g>
<g font-size="1.6" fill="#8000ff">
<text x="106.7" y="17.2">增分</text>
<text x="107.4" y="17.2">加压电 路 。 2 0 19 .</text>
<text x="122.7" y="17.2">5. 2 0</text>
</g>
<g font-size="1.6" fill="#004080">
<text x="27.9" y="18.5">PCIE_RST_L_OUT</text>
<text x="28.7" y="22.1">PCIE_CK_OUT_N</text>
<text x="28.7" y="23.8">PCIE_CK_OUT_P</text>
<text x="32.9" y="27.4">PCIE_RX_N</text>
<text x="152" y="25.6">CS</text>
<text x="152" y="27.4">SO</text>
<text x="152" y="29.2">WP</text>
<text x="158.2" y="27.4">HOLD</text>
<text x="159.3" y="25.6">VCC</text>
<text x="159.6" y="29.2">CLK</text>
<text x="33" y="30.9">PCIE_RX_P</text>
<text x="33.2" y="34.5">PCIE_TX_P</text>
<text x="152" y="30.9">GND</text>
<text x="152" y="32.7">PAD</text>
<text x="161.2" y="30.9">SI</text>
<text x="33.1" y="38.1">PCIE_TX_N</text>
<text x="35.4" y="45.2">ERX_EN</text>
<text x="34.5" y="48.7">ERX_CLK</text>
<text x="36.5" y="52.3">ERXD0</text>
<text x="36.5" y="55.8">ERXD1</text>
<text x="36.5" y="59.4">ERXD2</text>
<text x="36.5" y="63">ERXD3</text>
<text x="189.4" y="64.7">1</text>
<text x="35.6" y="71.8">ETXCLK</text>
<text x="36.5" y="68.3">ETXEN</text>
<text x="189.4" y="66.5">2</text>
<text x="189.4" y="68.3">3</text>
<text x="189.4" y="70.1">4</text>
<text x="36.7" y="75.4">ETXD0</text>
<text x="36.7" y="82.5">ETXD2</text>
<text x="36.7" y="79">ETXD1</text>
<text x="36.7" y="86.1">ETXD3</text>
<text x="36.5" y="95">EMDIO</text>
<text x="37.1" y="91.4">EMDC</text>
<text x="27.1" y="121.6">GPIO_0</text>
<text x="27.1" y="125.2">GPIO_1</text>
<text x="27.1" y="128.7">GPIO_2</text>
<text x="27.1" y="132.3">GPIO_3</text>
<text x="27.1" y="135.8">GPIO_4</text>
<text x="27.1" y="139.4">GPIO_5</text>
<text x="27.1" y="143">GPIO_6</text>
<text x="27.1" y="146.5">GPIO_7</text>
<text x="27.1" y="150.1">GPIO_8</text>
<text x="27.1" y="153.6">GPIO_9</text>
<text x="26.2" y="157.2">GPIO_10</text>
<text x="26.2" y="160.7">GPIO_11</text>
<text x="26.2" y="164.3">GPIO_12</text>
<text x="26.2" y="167.9">GPIO_13</text>
<text x="26.2" y="171.4">GPIO_14</text>
<text x="26.2" y="175">GPIO_15</text>
<text x="26.2" y="178.5">GPIO_16</text>
<text x="26.2" y="182.1">GPIO_17</text>
</g>
<g font-size="1.6" fill="#00f">
<text x="108.8" y="25.9">SPI_MISO_WL</text>
<text x="121.2" y="24.1">SPI_CS_WL</text>
<text x="187" y="27.7">SPI_CLK_WL</text>
<text x="187" y="29.5">SPI_MOSI_WL</text>
<text x="155" y="65">UART_SIN</text>
<text x="155" y="66.8">UART_SOUT</text>
<text x="139" y="91.7">STS_LED</text>
<text x="60.8" y="137.9">SPI_CS_WL</text>
<text x="60.8" y="141.5">SPI_CLK_WL</text>
<text x="60.8" y="145">SPI_MOSI_WL</text>
<text x="60.8" y="148.6">SPI_MISO_WL</text>
<text x="60.8" y="152.1">UART_SIN</text>
<text x="60.8" y="155.7">UART_SOUT</text>
<text x="215.5" y="152.1">SPI_MOSI_WL</text>
<text x="62.6" y="177">STS_LED</text>
<text x="62.6" y="180.6">RST_WIFI_MCU</text>
</g>
<g font-size="1.3">
<text x="30.8" y="1.3">5</text>
<text x="88.8" y="1.3">4</text>
<text x="146.9" y="1.3">3</text>
<text x="205" y="1.3">2</text>
<text x="263.1" y="1.3">1</text>
<text x=".5" y="28.4">D</text>
<text x="292.6" y="28.4">D</text>
<text x=".5" y="79.5">C</text>
<text x="292.6" y="79.5">C</text>
<text x=".5" y="130.6">B</text>
<text x="292.6" y="130.6">B</text>
<text x=".5" y="181.7">A</text>
<text x="292.6" y="181.7">A</text>
<text x="30.8" y="207.4">5</text>
<text x="88.8" y="207.4">4</text>
<text x="146.9" y="207.4">3</text>
<text x="205" y="207.4">2</text>
<text x="263.1" y="207.4">1</text>
</g>
</svg>
